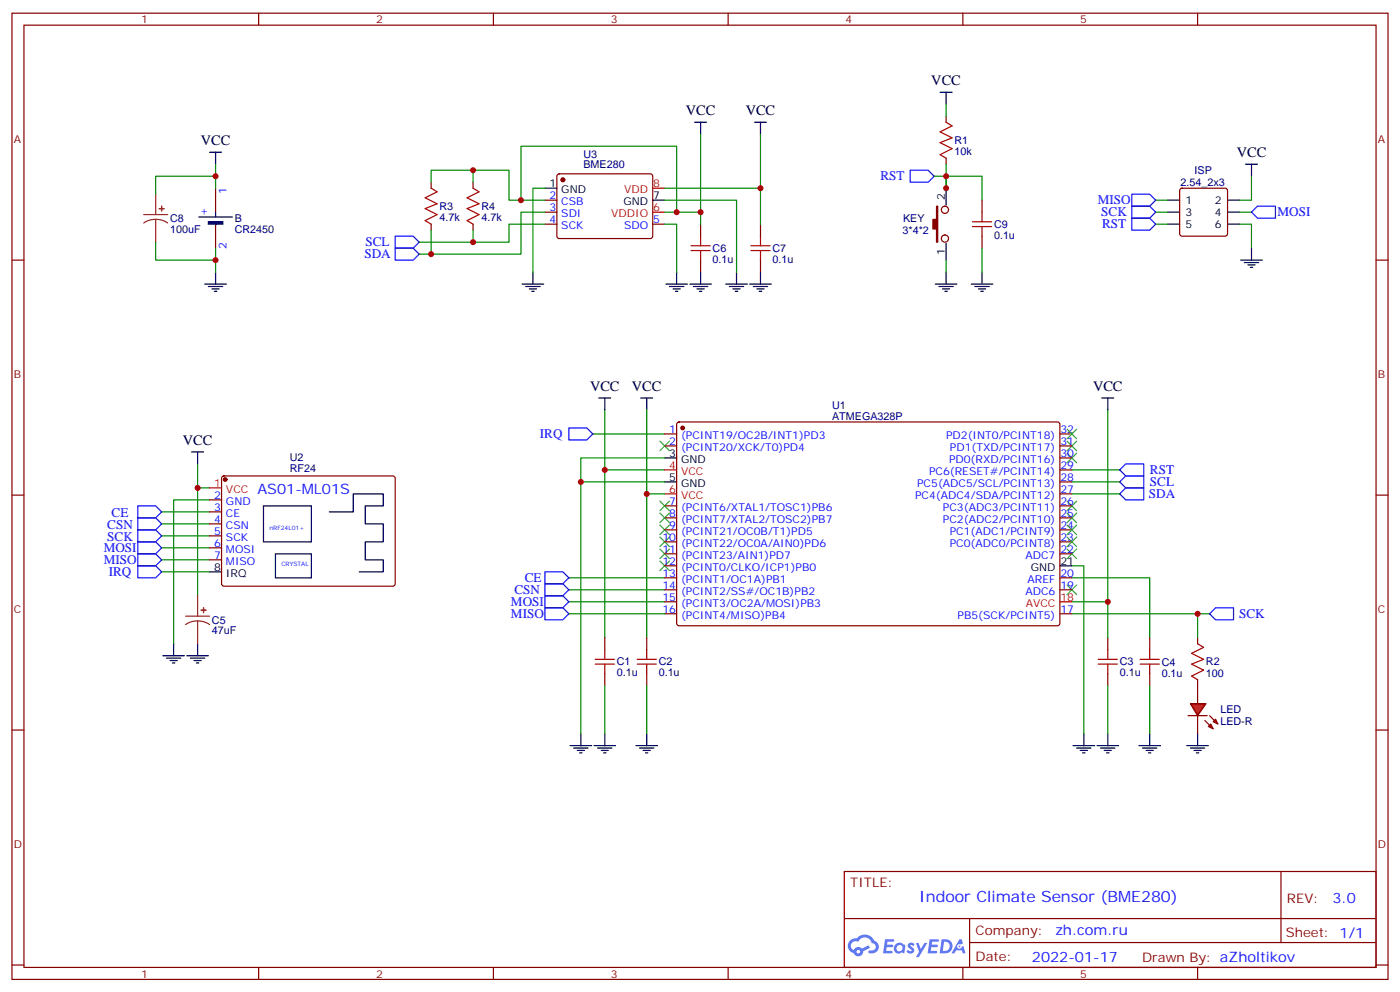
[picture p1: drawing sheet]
<svg xmlns="http://www.w3.org/2000/svg" width="412mm" height="292mm" viewBox="0 0 412 292" stroke-linecap="round" stroke-linejoin="round" font-family="sans-serif">
<g fill="none" stroke="#870000" stroke-width=".35">
<path d="M3.5 3.9h405.4v284.3h-405.4zM7.1 7.4h398.2v277.3h-398.2zM76.2 3.9v3.5M145.3 3.9v3.5M214.5 3.9v3.5M283.6 3.9v3.5M352.8 3.9v3.5M3.5 76.6h3.6M405.3 76.6h3.6M3.5 145.7h3.6M405.3 145.7h3.6M3.5 214.8h3.6"/>
<path d="M405.3 214.8h3.6M248.7 256.5h156.6v28.2h-156.6zM377.3 256.5v20.9M248.7 270.3h156.5M285.6 277.4h119.6M285.6 270.3v14.1M3.5 284h3.6M76.2 284.7v3.5M145.3 284.7v3.5M214.5 284.7v3.5M283.6 284.7v3.5M352.8 284.7v3.5"/>
<path d="M405.3 284h3.6"/>
</g>
<g fill="#5487ff">
<path d="M267.7 277.6a1.22 1.22 0 0 1 1.7 .3l-.4 .6a.47 .47 0 0 0-.3-.4 .47 .47 0 0 0-.5 .2l.1 .2a1.14 1.14 0 0 1 .8 1.8 1.14 1.14 0 0 1-1.9-.1l-.2-.1 .5-.6 .7 .4a.29 .29 0 0 0 .3-.2 .29 .29 0 0 0-.2-.3 1.04 1.04 0 0 1-.6-1.8z"/>
<path d="M260.7 276.4h2.4l.3 .2-.2 .5h-1.8l-.1 .9h1.5l.3 .4-.3 .3h-1.6l-.2 1.1 1.7 .1 .2 .3-.2 .3-2.6 .1z"/>
<path d="M273.8 276.4h2.4l.3 .2-.1 .5h-1.8l-.2 .9h1.6l.3 .4-.4 .3h-1.6l-.1 1.1 1.7 .1 .2 .3-.2 .3h-2.6z"/>
<path d="M282.6 276.4h.7l.3 1.3-.6 .3a.69 .69 0 0 0-1 .2 .69 .69 0 0 0 .4 1 .69 .69 0 0 0 .9-.6l.5-.3 .6 2.2h-.8l-.2-.8h-1.8l-.5 .8h-.8z"/>
<path d="M269.8 277.5h.8l.6 1.8 1.1-1.8h.9l-2.6 4.2h-.8l.9-1.6z"/>
<path d="M277.4 276.4l-.6 4.2h1.3a2.11 2.11 0 0 0 2.5-2.2 2.11 2.11 0 0 0-2.5-2zM278.1 277.1a1.39 1.39 0 0 1 1.7 1.5 1.39 1.39 0 0 1-1.8 1.2h-.3z"/>
<path d="M263.7 278a1.54 1.54 0 0 0-.1 2.2 1.54 1.54 0 0 0 2.2 .1l.6 .3 .3-2.3-.2-.3h-.4a1.49 1.49 0 0 0-2.4 0zM264 279a.94 .94 0 0 1 1.8 0 .94 .94 0 0 1-1.8 0z"/>
<path d="M250.4 276.8a2.18 2.18 0 0 0 1.1 3.7 1.44 1.44 0 0 0 1.6 .9 1.44 1.44 0 0 0 1.2-1.5l2-1-.5-.7-1.9 1a1.47 1.47 0 0 0-2.4 .4 1.39 1.39 0 0 1-.7-1.9 1.39 1.39 0 0 1 2-.5 2.12 2.12 0 0 1 2.2-1.3 2.12 2.12 0 0 1 1.9 1.7 1.14 1.14 0 0 1 1.1 1.4 1.14 1.14 0 0 1-1.7 .7 .43 .43 0 0 0-.5 .4 .43 .43 0 0 0 .4 .5 1.98 1.98 0 0 0 2.5-1.3 1.98 1.98 0 0 0-1.2-2.5 3.1 3.1 0 0 0-5.3-.7l-.9 .1zM252.3 280.1a.55 .55 0 0 1 1.1 0 .55 .55 0 0 1-1.1 0z"/>
<circle cx="282.6" cy="278.5" r=".26"/>
</g>
<path d="M174.6 127.7h21.2M171.1 141.8h24.7" fill="none" stroke="#008700" stroke-width=".35"/>
<path d="M167.6 125.9h5.3l1.7 1.8-1.7 1.8h-5.3z" fill="none" stroke="#00f" stroke-width=".35"/>
<path d="M314.3 129.8l2.8 2.8M314.3 133.3l2.8 2.9M317.1 129.8l-2.8 2.8M317.1 133.3l-2.8 2.9" fill="none" stroke="#3c3" stroke-width=".35"/>
<path d="M349.6 219.4h6.4M352.8 215.9v3.5M350.7 220.1h4.2M351.7 220.8h2.1M352.4 221.5h.7" fill="none" stroke="#000" stroke-width=".35"/>
<path d="M352.8 189.4l1.7 1.1-3.5 1.8 3.5 1.7-3.5 1.4 3.5 1.8-3.5 1.8 1.8 1" fill="none" stroke="#a10000" stroke-width=".35"/>
<path d="M352.8 187.7v1.7M352.8 200v1.8" fill="none" stroke="#870000" stroke-width=".35"/>
<g fill="#f00" stroke="#870000" stroke-width=".35">
<path d="M350.7 207.1h4.5l-2.4 3.5z"/>
<path d="M350 210.6h5.6z"/>
</g>
<g fill="#870000" stroke="#870000" stroke-width=".35">
<path d="M356.3 210.6l1.4 1.4z"/>
<path d="M354.9 212l1.4 1.4z"/>
</g>
<g fill="#f00" stroke="#870000" stroke-width=".35">
<path d="M357.4 212.4l.7-.7 .7 1.4z"/>
<path d="M356 213.8l.7-.7 .7 1.4z"/>
</g>
<g fill="none" stroke="#870000" stroke-width=".35">
<path d="M278.7 34.2v1.8M63.5 55.4v7M127 53.6v1.8M139.3 53.6v1.8M160.5 58.9h3.5M164.3 51.4l.4-.2h27.1l.5 .7-.1 17.9-.6 .4-27.1-.1-.5-.6v-17.6zM278.7 46.6v1.7M289.3 58.9v3.5M347.7 55.6l.5-.2h12.7l.5 .2 .2 .5v12.7l-.2 .5-.5 .2h-12.7l-.5-.2-.2-.5v-12.7zM63.5 66v7M127 66v1.7M139.3 66v1.7"/>
<path d="M160.5 62.4h3.5M160.5 66h3.5M192.3 66h3.5M206.4 66v3.5M206.4 76.6v3.5M224 66v3.5M224 76.6v3.5M289.3 69.5v3.5M195.8 127.7h3.5M195.8 131.2h3.5M199.6 124.4l.4-.2h111.8l.4 .7-.1 58.8-.6 .4h-111.7l-.5-.7v-58.5zM312.2 127.7h3.5"/>
<path d="M312.2 131.2h3.5M312.2 138.3h3.5M312.2 134.8h3.5M61.7 147.1h3.6M61.7 150.6h3.6M61.7 154.2h3.6M61.7 157.7h3.6M65.5 140.3l.5-.2h50l.4 .7v31.3l-.7 .4-50-.1-.4-.6v-31zM195.8 148.9h3.5M195.8 152.4h3.5M195.8 155.9h3.5M195.8 159.5h3.5"/>
<path d="M312.2 148.9h3.5M312.2 152.4h3.5M312.2 155.9h3.5M312.2 159.5h3.5M312.2 145.3h3.5M312.2 141.8h3.5M61.7 161.2h3.6M61.7 164.7h3.6M195.8 163h3.5M195.8 166.5h3.5M195.8 170h3.5M195.8 173.6h3.5"/>
<path d="M195.8 177.1h3.5M312.2 163h3.5M312.2 170h3.5M312.2 173.6h3.5M178.2 187.7v3.5M178.2 198.3v3.5M190.5 187.7v3.5M190.5 198.3v3.5M195.8 180.6h3.5M312.2 180.6h3.5M326.3 187.7v3.5M326.3 198.3v3.5"/>
<path d="M338.7 187.7v3.5M338.7 198.3v3.5M352.8 201.8v5.3M352.8 210.6v5.3"/>
<circle cx="278.3" cy="61.7" r="1.06"/>
<circle cx="278.3" cy="70.2" r="1.06"/>
</g>
<g fill="none" stroke="#3c3" stroke-width=".35">
<path d="M194.4 129.8l2.8 2.8M197.2 129.8l-2.8 2.8M314.3 126.3l2.8 2.8M317.1 126.3l-2.8 2.8M194.4 158l2.8 2.9M194.4 154.5l2.8 2.8M194.4 151l2.8 2.8M194.4 147.5l2.8 2.8M197.2 158l-2.8 2.9M197.2 154.5l-2.8 2.8M197.2 151l-2.8 2.8M197.2 147.5l-2.8 2.8"/>
<path d="M314.3 151l2.8 2.8M314.3 147.5l2.8 2.8M314.3 154.5l2.8 2.8M314.3 158l2.8 2.9M317.1 151l-2.8 2.8M317.1 147.5l-2.8 2.8M317.1 154.5l-2.8 2.8M317.1 158l-2.8 2.9M194.4 165.1l2.8 2.8M194.4 161.6l2.8 2.8M197.2 165.1l-2.8 2.8M197.2 161.6l-2.8 2.8"/>
<path d="M314.3 172.2l2.8 2.8M314.3 161.6l2.8 2.8M317.1 172.2l-2.8 2.8M317.1 161.6l-2.8 2.8"/>
</g>
<g fill="none" stroke="#008700" stroke-width=".35">
<path d="M206.4 39.5v22.9M224 39.5v15.9M278.7 30.7v3.5M63.5 55.4v-3.5h-17.6v5.3M63.5 48.3v3.6M139.3 53.6v-3.5h10.6v8.8h10.6M139.3 50.1h-12.3v3.5M153.5 58.9v-15.9h45.8v19.4M160.5 55.4h-3.5v24.7M195.8 58.9h21.2v21.2M195.8 55.4h28.2v10.6M275.2 51.9h14.1v7"/>
<path d="M278.7 48.3v7.1M340.4 58.9h3.6M368.7 51.9v7h-3.6M45.9 71.3v5.3h17.6v-3.6M63.5 76.6v3.5M123.5 74.8h3.5M123.5 71.3h15.8M160.5 66h-10.6v5.3h-10.6v-3.6M160.5 62.4h-7v12.4h-26.5v-7.1M195.8 66h3.5v14.1M195.8 62.4h10.6v3.6M278.7 76.6v3.5"/>
<path d="M289.3 73v7.1M340.4 62.4h3.6M340.4 66h3.6M365.1 66h3.6v7M365.1 62.4h3.6M58.2 136.5v7.1h3.5M178.2 120.6v17.7h17.6M178.2 138.3v49.4M190.5 120.6v24.7M195.8 134.8h-24.7v81.1M315.7 138.3h14.1M326.3 120.6v56.5h-10.6"/>
<path d="M47.6 157.7h14.1M47.6 154.2h14.1M47.6 150.6h14.1M58.2 143.6v31.7M61.7 147.1h-10.5v42.3M195.8 145.3h-5.3v42.4M315.7 141.8h14.1M315.7 145.3h14.1M47.6 168.3h14.1M47.6 164.7h14.1M47.6 161.2h14.1M167.6 170h28.2"/>
<path d="M167.6 173.6h28.2M167.6 177.1h28.2M315.7 166.5h3.6v49.4M315.7 170h23v17.7M326.3 177.1v10.6M167.6 180.6h28.2M315.7 180.6h40.6M352.8 180.6v7.1M178.2 201.8v14.1M190.5 201.8v14.1M326.3 201.8v14.1M338.7 201.8v14.1"/>
</g>
<g fill="none" stroke="#000" stroke-width=".35">
<path d="M204.6 36h3.5M206.4 36v3.5M222.2 36h3.6M224 36v3.5M276.9 27.2h3.6M278.7 27.2v3.5M61.7 44.8h3.6M63.5 44.8v3.5M160.5 55.4h3.5M192.3 58.9h3.5M278.7 55.4v4.9M344 58.9h3.5"/>
<path d="M361.6 58.9h3.5M366.9 48.3h3.5M368.7 48.3v3.6M58.6 63.9h9.8M63.5 62.4v1.5M278.7 71.6v5M344 62.4h3.5M344 66h3.5M361.6 62.4h3.5M361.6 66h3.5M365.5 76.6h6.3M366.5 77.3h4.3"/>
<path d="M367.6 78h2.1M368.3 78.7h.7M368.7 73v3.6M60.3 83.6h6.4M61.4 84.3h4.2M62.4 85h2.2M63.1 85.7h.8M63.5 80.1v3.5M153.8 83.6h6.4M154.9 84.3h4.2M155.9 85h2.1M156.6 85.7h.7"/>
<path d="M157 80.1v3.5M196.1 83.6h6.4M197.2 84.3h4.2M198.3 85h2.1M199 85.7h.7M199.3 80.1v3.5M203.2 83.6h6.3M204.3 84.3h4.2M205.3 85h2.1M206 85.7h.7M206.4 80.1v3.5M213.8 83.6h6.3"/>
<path d="M214.8 84.3h4.3M215.9 85h2.1M216.6 85.7h.7M217 80.1v3.5M220.8 83.6h6.4M221.9 84.3h4.2M223 85h2.1M223.7 85.7h.7M224 80.1v3.5M275.5 83.6h6.4M276.6 84.3h4.2M277.6 85h2.2"/>
<path d="M278.3 85.7h.7M278.7 80.1v3.5M286.1 83.6h6.4M287.2 84.3h4.2M288.2 85h2.1M288.9 85.7h.7M289.3 80.1v3.5M176.4 117.1h3.5M178.2 117.1v3.5M188.7 117.1h3.6M190.5 117.1v3.5M324.6 117.1h3.5"/>
<path d="M326.3 117.1v3.5M56.4 133h3.6M58.2 133v3.5M195.8 134.8h3.5M77.6 148.9h14.1v10.6h-14.1zM97 150.6h7.1v-5.3h8.8v3.6h-5.3v5.3h5.3v5.3h-5.3v5.2h5.3v3.6h-7.1M195.8 141.8h3.5M61.7 168.3h3.6M81.1 163h10.6v7h-10.6zM312.2 166.5h3.5M48 193h6.3M49 193.7h4.3"/>
<path d="M50.1 194.4h2.1M50.8 195.1h.7M51.2 189.4v3.6M55 193h6.4M56.1 193.7h4.2M57.1 194.4h2.2M57.9 195.1h.7M58.2 189.4v3.6M167.9 219.4h6.4M171.1 215.9v3.5M175 219.4h6.3M178.2 215.9v3.5"/>
<path d="M187.3 219.4h6.4M190.5 215.9v3.5M316.1 219.4h6.3M319.3 215.9v3.5M323.1 219.4h6.4M326.3 215.9v3.5M335.5 219.4h6.3M338.7 215.9v3.5M169 220.1h4.2M170 220.8h2.2M170.7 221.5h.7M176 220.1h4.3"/>
<path d="M177.1 220.8h2.1M177.8 221.5h.7M188.4 220.1h4.2M189.4 220.8h2.2M190.1 221.5h.8M317.1 220.1h4.3M318.2 220.8h2.1M318.9 221.5h.7M324.2 220.1h4.2M325.3 220.8h2.1M326 221.5h.7M336.5 220.1h4.3"/>
<path d="M337.6 220.8h2.1M338.3 221.5h.7"/>
</g>
<g fill="none" stroke="#00f" stroke-width=".35">
<path d="M268.1 50.1h5.3l1.8 1.8-1.8 1.7h-5.3zM333.4 57.2h5.3l1.7 1.7-1.7 1.8h-5.3zM116.4 69.5h5.3l1.8 1.8-1.8 1.7h-5.3zM116.4 73h5.3l1.8 1.8-1.8 1.8h-5.3zM333.4 64.2h5.3l1.7 1.8-1.7 1.7h-5.3zM333.4 60.7h5.3l1.7 1.7-1.7 1.8h-5.3zM368.7 62.4l1.7-1.7h5.3v3.5h-5.3zM329.8 138.3l1.8-1.8h5.3v3.6h-5.3zM40.6 152.4h5.3l1.7 1.8-1.7 1.7h-5.3zM40.6 148.9h5.3l1.7 1.7-1.7 1.8h-5.3zM40.6 155.9h5.3l1.7 1.8-1.7 1.8h-5.3zM40.6 159.5h5.3l1.7 1.7-1.7 1.8h-5.3z"/>
<path d="M329.8 145.3l1.8-1.7h5.3v3.5h-5.3zM329.8 141.8l1.8-1.7h5.3v3.5h-5.3zM40.6 163h5.3l1.7 1.7-1.7 1.8h-5.3zM40.6 166.5h5.3l1.7 1.8-1.7 1.7h-5.3zM160.5 168.3h5.3l1.8 1.7-1.8 1.8h-5.3zM160.5 171.8h5.3l1.8 1.8-1.8 1.7h-5.3zM160.5 175.3h5.3l1.8 1.8-1.8 1.8h-5.3zM160.5 178.9h5.3l1.8 1.7-1.8 1.8h-5.3zM356.3 180.6l1.8-1.7h5.3v3.5h-5.3z"/>
</g>
<g fill="#870000" stroke="#870000" stroke-width=".35">
<path d="M275.9 60.7h.3v10.6h-.3v-3.9h-1.1v-2.8h1.1z"/>
<circle cx="201.1" cy="125.9" r=".53"/>
<circle cx="165.8" cy="52.9" r=".53"/>
<circle cx="66.3" cy="141.1" r=".53"/>
</g>
<path d="M192.3 55.4h3.5M192.3 62.4h3.5M195.8 138.3h3.5M61.7 143.6h3.6M195.8 145.3h3.5M312.2 177.1h3.5" fill="none" stroke="#f00" stroke-width=".35"/>
<path d="M61.4 65.3h4.2v.7h-4.2z" fill="#000" stroke="#000" stroke-width=".35"/>
<path d="M45.9 57.2v5.9M42.3 63.1h7.1M45.9 64.6l-1.9 .2-1.7 .8M45.9 64.6l1.8 .2 1.7 .8M45.9 64.6v6.7M58.2 175.3v6M54.7 181.3h7M58.2 182.7l-1.8 .3-1.7 .8M58.2 182.7l1.9 .3 1.6 .8M58.2 182.7v6.7" fill="none" stroke="#8c2424" stroke-width=".35"/>
<g fill="#8c2424" stroke="#8c2424" stroke-width=".35">
<path d="M46.9 61.4h1.4z"/>
<path d="M47.6 60.7v1.4z"/>
<path d="M59.3 179.6h1.4z"/>
<path d="M59.9 178.9l.1 1.4z"/>
</g>
<g fill="none" stroke="#a10000" stroke-width=".35">
<path d="M278.7 36l1.8 1-3.6 1.8 3.6 1.8-3.6 1.4 3.6 1.7-3.6 1.8 1.8 1.1M127 55.4l1.8 1-3.6 1.8 3.6 1.8-3.6 1.4 3.6 1.7-3.6 1.8 1.8 1.1M139.3 55.4l1.8 1-3.5 1.8 3.5 1.8-3.5 1.4 3.5 1.7-3.5 1.8 1.7 1.1M203.6 73.7h5.6M203.6 72.3h5.6M206.4 69.5v2.8M206.4 73.7v2.9M221.2 73.7h5.6M221.2 72.3h5.6M224 69.5v2.8M224 73.7v2.9M286.5 65.3h5.6"/>
<path d="M286.5 66.7h5.6M289.3 62.4v2.9M289.3 66.7v2.8M175.3 195.4h5.7M175.3 194h5.7M178.2 191.2v2.8M178.2 195.4v2.9M187.7 195.4h5.6M187.7 194h5.6M190.5 191.2v2.8M190.5 195.4v2.9M323.5 195.4h5.6"/>
<path d="M323.5 194h5.6M326.3 191.2v2.8M326.3 195.4v2.9M335.8 195.4h5.7M335.8 194h5.7M338.7 191.2v2.8M338.7 195.4v2.9"/>
</g>
<g fill="#c00">
<circle cx="63.5" cy="76.6" r=".88"/>
<circle cx="63.5" cy="51.9" r=".88"/>
<circle cx="127" cy="74.8" r=".88"/>
<circle cx="153.5" cy="58.9" r=".88"/>
<circle cx="199.3" cy="62.4" r=".88"/>
<circle cx="58.2" cy="143.6" r=".88"/>
<circle cx="139.3" cy="71.3" r=".88"/>
<circle cx="139.3" cy="50.1" r=".88"/>
<circle cx="206.4" cy="62.4" r=".88"/>
<circle cx="224" cy="55.4" r=".88"/>
<circle cx="190.5" cy="145.3" r=".88"/>
<circle cx="178.2" cy="138.3" r=".88"/>
<circle cx="171.1" cy="141.8" r=".88"/>
<circle cx="326.3" cy="177.1" r=".88"/>
<circle cx="352.8" cy="180.6" r=".88"/>
<circle cx="278.7" cy="51.9" r=".88"/>
<circle cx="278.7" cy="55.4" r=".88"/>
</g>
<text font-size="4.6" fill="#00f" x="270.8" y="265.5">Indoor Climate Sensor (BME280)</text>
<g font-size="4.2">
<text x="274.3" y="25">VCC</text>
<text x="202" y="33.9">VCC</text>
<text x="219.7" y="33.9">VCC</text>
<text x="59.1" y="42.7">VCC</text>
<text x="364.3" y="46.2">VCC</text>
<text x="173.8" y="115">VCC</text>
<text x="186.1" y="115">VCC</text>
<text x="322" y="115">VCC</text>
<text x="53.9" y="130.9">VCC</text>
</g>
<g font-size="4.2" fill="#00f">
<text x="75.8" y="145.4">AS01-ML01S</text>
<text x="392.5" y="265.7">3.0</text>
<text x="310.9" y="275.3">zh.com.ru</text>
<text x="304" y="283.1">2022-01-17</text>
</g>
<g font-size="3.9" fill="#00f">
<text x="259.4" y="53">RST</text>
<text x="323.4" y="60.1">MISO</text>
<text x="324.4" y="63.6">SCK</text>
<text x="376.3" y="63.6">MOSI</text>
<text x="324.6" y="67.1">RST</text>
<text x="107.4" y="76">SDA</text>
<text x="107.7" y="72.4">SCL</text>
<text x="159" y="128.9">IRQ</text>
<text x="338.7" y="139.5">RST</text>
<text x="338.7" y="143">SCL</text>
<text x="338.4" y="146.5">SDA</text>
<text x="31.6" y="155.5">CSN</text>
<text x="32.9" y="152">CE</text>
<text x="31.6" y="159.1">SCK</text>
<text x="30.6" y="162.6">MOSI</text>
<text x="30.6" y="166.1">MISO</text>
<text x="32" y="169.6">IRQ</text>
<text x="154.6" y="171.2">CE</text>
<text x="150.5" y="178.3">MOSI</text>
<text x="151.6" y="174.7">CSN</text>
<text x="150.5" y="181.8">MISO</text>
<text x="365" y="181.8">SCK</text>
</g>
<g font-size="3.9" fill="#800">
<text x="250.5" y="261.1">TITLE:</text>
<text x="379.1" y="265.7">REV:</text>
<text x="287.4" y="275.3">Company:</text>
<text x="378.7" y="275.9">Sheet: 1/1</text>
<text x="287.4" y="282.9">Date:</text>
<text x="336.4" y="283">Drawn By: aZholtikov</text>
</g>
<g font-size="3.2" fill="#800">
<text x="41.6" y="6.9">1</text>
<text x="110.8" y="6.9">2</text>
<text x="179.9" y="6.9">3</text>
<text x="249.1" y="6.9">4</text>
<text x="318.2" y="6.9">5</text>
<text x="4.1" y="42">A</text>
<text x="405.9" y="42">A</text>
<text x="4.1" y="111.1">B</text>
<text x="405.9" y="111.1">B</text>
<text x="4.1" y="180.3">C</text>
<text x="405.9" y="180.3">C</text>
<text x="4.1" y="249.4">D</text>
<text x="405.9" y="249.4">D</text>
<text x="41.6" y="287.7">1</text>
<text x="110.8" y="287.7">2</text>
<text x="179.9" y="287.7">3</text>
<text x="249.1" y="287.7">4</text>
<text x="318.2" y="287.7">5</text>
</g>
<g font-size="3.2" fill="#000080">
<text x="171.8" y="46.4">U3</text>
<text x="281.2" y="45.6">10k</text>
<text x="281.2" y="42.4">R1</text>
<text x="171.8" y="49.5">BME280</text>
<text x="351.9" y="51.1">ISP</text>
<text x="347.8" y="54.8">2.54_2x3</text>
<text x="50.1" y="65.4">C8</text>
<text x="69.1" y="65.3">B</text>
<text x="129.5" y="65">4.7k</text>
<text x="129.5" y="61.9">R3</text>
<text x="141.8" y="65">4.7k</text>
<text x="141.8" y="61.9">R4</text>
<text x="266" y="65.4">KEY</text>
<text x="50.1" y="68.4">100uF</text>
<text x="69.1" y="68.4">CR2450</text>
<text x="265.8" y="68.9">3*4*2</text>
<text x="292.8" y="70.3">0.1u</text>
<text x="292.8" y="67.1">C9</text>
<text x="209.9" y="77.3">0.1u</text>
<text x="209.9" y="74.1">C6</text>
<text x="227.5" y="77.3">0.1u</text>
<text x="227.5" y="74.1">C7</text>
<text x="245.1" y="123.5">ATMEGA328P</text>
<text x="245.1" y="120.3">U1</text>
<text x="85.3" y="135.7">U2</text>
<text x="85.3" y="139">RF24</text>
<text x="62.4" y="183.6">C5</text>
<text x="62.4" y="186.6">47uF</text>
<text x="181.7" y="195.8">C1</text>
<text x="194" y="195.8">C2</text>
<text x="329.9" y="195.8">C3</text>
<text x="342.2" y="195.9">C4</text>
<text x="355.2" y="195.8">R2</text>
<text x="181.7" y="199">0.1u</text>
<text x="194" y="199">0.1u</text>
<text x="329.8" y="199">0.1u</text>
<text x="342.2" y="199.1">0.1u</text>
<text x="355.2" y="199.2">100</text>
<text x="359.5" y="209.9">LED</text>
<text x="359.5" y="213.3">LED-R</text>
</g>
<g font-size="3.2" fill="#00f">
<text x="66.7" y="57.2" transform="rotate(-90 66.7 57.2)">1</text>
<text x="161.9" y="58.6">2</text>
<text x="61" y="63.6" transform="rotate(-90 61 63.6)">+</text>
<text x="161.9" y="62.1">3</text>
<text x="161.9" y="65.6">4</text>
<text x="165.3" y="60.3">CSB</text>
<text x="165.3" y="63.9">SDI</text>
<text x="192.4" y="65.6">5</text>
<text x="165.3" y="67.4">SCK</text>
<text x="183.8" y="67.4">SDO</text>
<text x="66.7" y="73.3" transform="rotate(-90 66.7 73.3)">2</text>
<text x="197.1" y="127.4">1</text>
<text x="197.1" y="130.9">2</text>
<text x="200.6" y="129.1">(PCINT19/OC2B/INT1)PD3</text>
<text x="278.7" y="129.1">PD2(INT0/PCINT18)</text>
<text x="312.4" y="130.9">31</text>
<text x="312.4" y="127.4">32</text>
<text x="200.6" y="132.6">(PCINT20/XCK/T0)PD4</text>
<text x="279.5" y="136.2">PD0(RXD/PCINT16)</text>
<text x="279.8" y="132.6">PD1(TXD/PCINT17)</text>
<text x="312.4" y="137.9">29</text>
<text x="312.4" y="134.4">30</text>
<text x="270.2" y="143.2">PC5(ADC5/SCL/PCINT13)</text>
<text x="273.7" y="139.7">PC6(RESET#/PCINT14)</text>
<text x="312.4" y="141.5">28</text>
<text x="63.1" y="146.8">2</text>
<text x="66.6" y="148.5">GND</text>
<text x="197.1" y="148.5">7</text>
<text x="269.5" y="146.8">PC4(ADC4/SDA/PCINT12)</text>
<text x="312.4" y="148.5">26</text>
<text x="312.4" y="145">27</text>
<text x="63.1" y="150.3">3</text>
<text x="63.1" y="153.8">4</text>
<text x="66.6" y="152">CE</text>
<text x="66.6" y="155.6">CSN</text>
<text x="197.1" y="152">8</text>
<text x="197.1" y="155.6">9</text>
<text x="200.6" y="150.3">(PCINT6/XTAL1/TOSC1)PB6</text>
<text x="200.6" y="153.8">(PCINT7/XTAL2/TOSC2)PB7</text>
<text x="277.8" y="153.8">PC2(ADC2/PCINT10)</text>
<text x="277.8" y="150.3">PC3(ADC3/PCINT11)</text>
<text x="312.4" y="155.6">24</text>
<text x="312.4" y="152">25</text>
<text x="63.1" y="157.3">5</text>
<text x="63.1" y="160.9">6</text>
<text x="66.6" y="159.1">SCK</text>
<text x="195.1" y="159.1">10</text>
<text x="200.6" y="157.3">(PCINT21/OC0B/T1)PD5</text>
<text x="200.6" y="160.9">(PCINT22/OC0A/AIN0)PD6</text>
<text x="279.8" y="160.9">PC0(ADC0/PCINT8)</text>
<text x="279.8" y="157.3">PC1(ADC1/PCINT9)</text>
<text x="312.4" y="159.1">23</text>
<text x="63.1" y="164.4">7</text>
<text x="66.6" y="162.6">MOSI</text>
<text x="66.6" y="166.2">MISO</text>
<text x="195.1" y="162.6">11</text>
<text x="195.1" y="166.2">12</text>
<text x="200.6" y="164.4">(PCINT23/AIN1)PD7</text>
<text x="200.6" y="167.9">(PCINT0/CLKO/ICP1)PB0</text>
<text x="302.1" y="164.4">ADC7</text>
<text x="312.4" y="162.6">22</text>
<text x="195.1" y="169.7">13</text>
<text x="195.1" y="173.2">14</text>
<text x="200.6" y="171.4">(PCINT1/OC1A)PB1</text>
<text x="302.7" y="171.4">AREF</text>
<text x="312.4" y="173.2">19</text>
<text x="312.4" y="169.7">20</text>
<text x="195.1" y="176.7">15</text>
<text x="200.6" y="175">(PCINT2/SS#/OC1B)PB2</text>
<text x="200.6" y="178.5">(PCINT3/OC2A/MOSI)PB3</text>
<text x="302.1" y="175">ADC6</text>
<text x="195.1" y="180.3">16</text>
<text x="200.6" y="182">(PCINT4/MISO)PB4</text>
<text x="282.1" y="182">PB5(SCK/PCINT5)</text>
<text x="312.4" y="180.3">17</text>
</g>
<g font-size="3.2">
<text x="161.9" y="55">1</text>
<text x="165.3" y="56.8">GND</text>
<text x="192.4" y="58.6">7</text>
<text x="278.3" y="58.9" transform="rotate(-90 278.3 58.9)">2</text>
<text x="349.2" y="60">1</text>
<text x="357.8" y="60">2</text>
<text x="183.7" y="60.3">GND</text>
<text x="349.2" y="63.5">3</text>
<text x="357.8" y="63.5">4</text>
<text x="349.2" y="67">5</text>
<text x="357.8" y="67">6</text>
<text x="278.3" y="75" transform="rotate(-90 278.3 75)">1</text>
<text x="197.1" y="134.4">3</text>
<text x="200.6" y="136.2">GND</text>
<text x="197.1" y="141.5">5</text>
<text x="200.6" y="143.2">GND</text>
<text x="63.1" y="167.9">8</text>
<text x="303.6" y="167.9">GND</text>
<text x="312.4" y="166.2">21</text>
<text x="66.6" y="169.7">IRQ</text>
</g>
<g font-size="3.2" fill="#f00">
<text x="183.9" y="56.8">VDD</text>
<text x="192.4" y="55">8</text>
<text x="180.1" y="63.9">VDDIO</text>
<text x="192.4" y="62.1">6</text>
<text x="197.1" y="137.9">4</text>
<text x="63.1" y="143.2">1</text>
<text x="200.6" y="139.7">VCC</text>
<text x="66.6" y="145">VCC</text>
<text x="197.1" y="145">6</text>
<text x="200.6" y="146.8">VCC</text>
<text x="302.1" y="178.5">AVCC</text>
<text x="312.4" y="176.7">18</text>
</g>
<g font-size="1.8" fill="#00f">
<text x="79.4" y="155.9">nRF24L01+</text>
<text x="82.9" y="166.5">CRYSTAL</text>
</g>
</svg>
